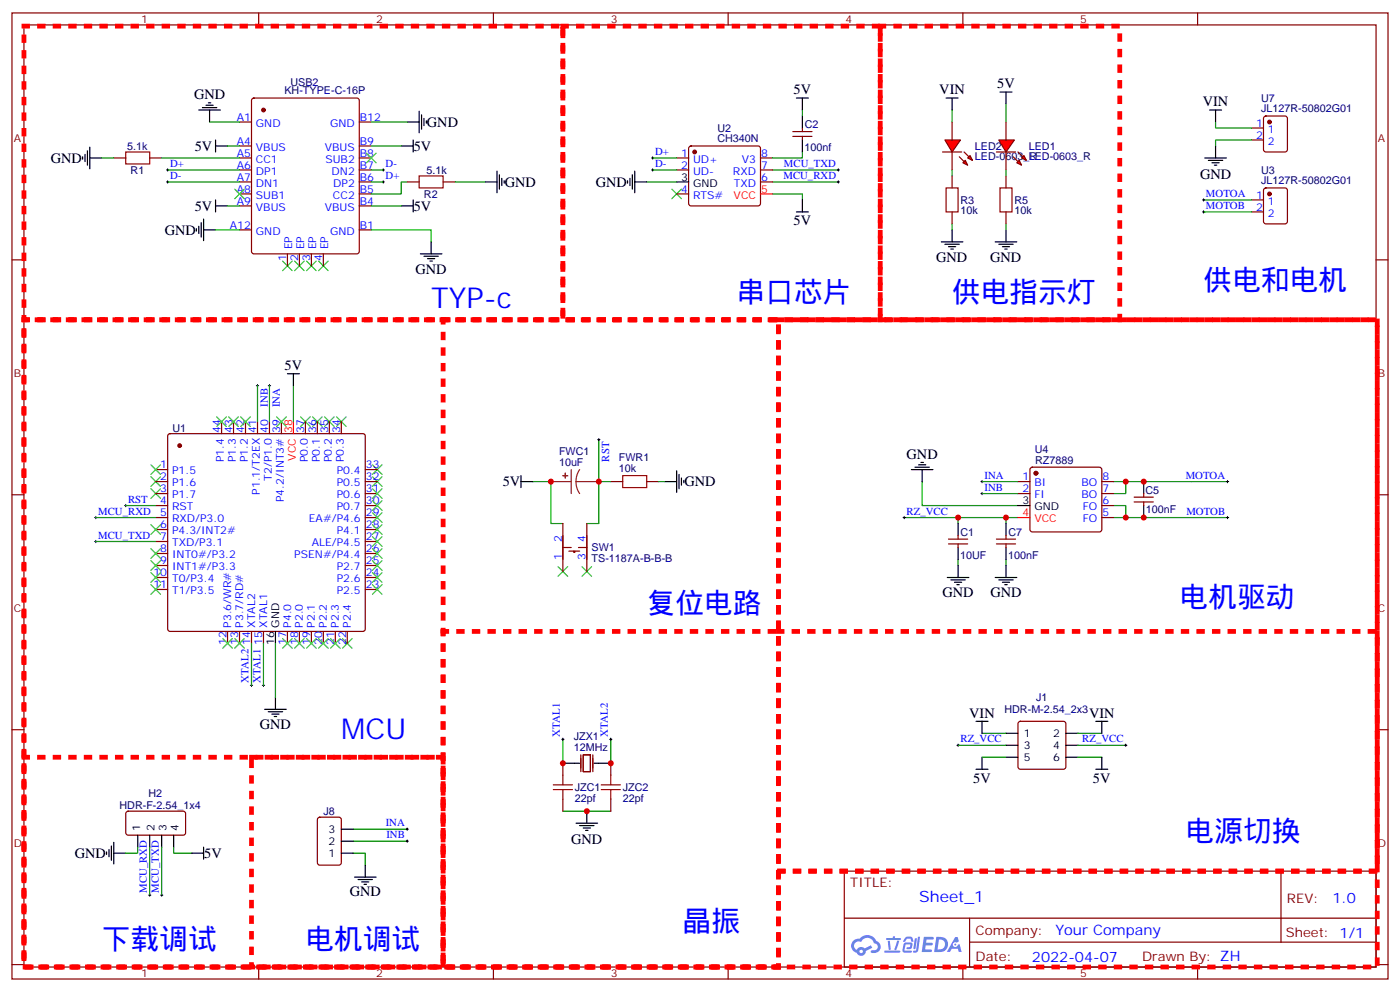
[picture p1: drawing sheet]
<svg xmlns="http://www.w3.org/2000/svg" width="412mm" height="292mm" viewBox="0 0 412 292" stroke-linecap="round" stroke-linejoin="round" font-family="sans-serif">
<g fill="none" stroke="#870000" stroke-width=".35">
<path d="M3.5 3.8h405.4v284.3h-405.4zM7.1 7.3h398.2v277.3h-398.2zM76.2 3.8v3.5M145.3 3.8v3.5M214.5 3.8v3.5M283.6 3.8v3.5M352.8 3.8v3.5M3.5 76.5h3.6M405.3 76.5h3.6M3.5 145.6h3.6M405.3 145.6h3.6M3.5 214.8h3.6"/>
<path d="M405.3 214.8h3.6M248.7 256.4h156.6v28.2h-156.6zM377.3 256.4v20.9M248.7 270.2h156.5M285.6 277.3h119.6M285.6 270.2v14.2M3.5 283.9h3.6M76.2 284.6v3.5M145.3 284.6v3.5M214.5 284.6v3.5M283.6 284.6v3.5M352.8 284.6v3.5"/>
<path d="M405.3 283.9h3.6"/>
</g>
<g fill="#5487ff">
<path d="M272.1 275.7h2.6l.3 .2-.1 .6h-2l-.1 1h1.6l.4 .4-.4 .4h-1.7l-.2 1.1 1.8 .1 .3 .3-.2 .4h-2.9z"/>
<path d="M281.4 275.8h.7l.4 1.3-.7 .3a.74 .74 0 0 0-1.1 .3 .74 .74 0 0 0 .5 1.1 .74 .74 0 0 0 .9-.7l.5-.3 .7 2.4h-.9l-.2-1h-1.9l-.5 1h-.9z"/>
<path d="M269.5 276.2h.6l-.4 2.9a.31 .31 0 0 1-.3 .3 .31 .31 0 0 1-.3-.3z"/>
<path d="M270.4 275.7h.6l-.5 4a.89 .89 0 0 1-.7 .7 .89 .89 0 0 1-.9-.3l1-.5z"/>
<path d="M266.8 275.9l.6-.2 1.2 .1 .5 1.3-.6 .1-.4-.9-1 .1a.95 .95 0 0 1-1 .8l-.1-.2z"/>
<path d="M266.4 277.6l1.8-.2a1.04 1.04 0 0 1 .6 1.1 1.04 1.04 0 0 1-.8 .9h-.7a.29 .29 0 0 1-.3-.4 .29 .29 0 0 1 .3-.2h.7l.2-.8h-1.4l-.4 1.8h1.9a.29 .29 0 0 1 .3 .3 .29 .29 0 0 1-.3 .3h-2l-.4-.3 .2-2.1z"/>
<path d="M260.5 279.8h4.4a.3 .3 0 0 1 .3 .3 .3 .3 0 0 1-.3 .3h-4.3z"/>
<path d="M264.3 276.9h.6l-.5 1.6a1.02 1.02 0 0 1-.7 1.2l-.2-.3z"/>
<path d="M261.5 276.9h.6l.3 2.4-.3 .3-.3-.2z"/>
<path d="M261.1 276.1h1.9l.2-.5h.5l-.1 .5h1.5a.29 .29 0 0 1 .3 .3 .29 .29 0 0 1-.3 .3h-3.9z"/>
<path d="M275.8 275.7l-.6 4.5h1.4a2.27 2.27 0 0 0 2.7-2.3 2.27 2.27 0 0 0-2.7-2.2zM276.6 276.5a1.5 1.5 0 0 1 1.8 1.6 1.5 1.5 0 0 1-1.9 1.3h-.3z"/>
<path d="M251.4 276.9a2.09 2.09 0 0 0 1 3.5 1.37 1.37 0 0 0 1.5 .9 1.37 1.37 0 0 0 1.1-1.4l2-1-.5-.7-1.8 1a1.4 1.4 0 0 0-2.3 .4 1.32 1.32 0 0 1-.6-1.9 1.32 1.32 0 0 1 1.9-.4 2.02 2.02 0 0 1 2-1.3 2.02 2.02 0 0 1 1.8 1.6 1.09 1.09 0 0 1 1.1 1.4 1.09 1.09 0 0 1-1.6 .7 .41 .41 0 0 0-.5 .3 .41 .41 0 0 0 .4 .5 1.89 1.89 0 0 0 2.4-1.2 1.89 1.89 0 0 0-1.2-2.4 2.98 2.98 0 0 0-5-.6l-1 .1zM253.2 280a.52 .52 0 0 1 1 0 .52 .52 0 0 1-1 0z"/>
<circle cx="281.4" cy="278" r=".28"/>
</g>
<g fill="none" stroke="#3c3" stroke-width=".35">
<path d="M69.1 55.7l2.9 2.8M72 55.7l-2.9 2.8M107.9 45.1l2.9 2.8M110.8 45.1l-2.9 2.8M197.9 55.7l2.8 2.8M200.7 55.7l-2.8 2.8M83.3 76.8l2.8 2.9M86.1 76.8l-2.8 2.9M86.8 76.8l2.8 2.9M89.6 76.8l-2.8 2.9M90.3 76.8l2.8 2.9M93.1 76.8l-2.8 2.9"/>
<path d="M93.8 76.8l2.9 2.9M96.7 76.8l-2.9 2.9M44.4 136.8l2.9 2.8M47.3 136.8l-2.9 2.8M63.9 122.7l2.8 2.8M66.7 122.7l-2.8 2.8M67.4 122.7l2.8 2.8M70.2 122.7l-2.8 2.8M70.9 122.7l2.8 2.8M73.7 122.7l-2.8 2.8M81.5 122.7l2.8 2.8M84.3 122.7l-2.8 2.8"/>
<path d="M88.5 122.7l2.9 2.8M91.4 122.7l-2.9 2.8M92.1 122.7l2.8 2.8M94.9 122.7l-2.8 2.8M95.6 122.7l2.8 2.8M98.4 122.7l-2.8 2.8M99.1 122.7l2.9 2.8M102 122.7l-2.9 2.8M109.7 136.8l2.8 2.8M112.5 136.8l-2.8 2.8M44.4 143.9l2.9 2.8M44.4 140.3l2.9 2.9"/>
<path d="M44.4 154.4l2.9 2.9M47.3 143.9l-2.9 2.8M47.3 140.3l-2.9 2.9M47.3 154.4l-2.9 2.9M109.7 140.3l2.8 2.9M109.7 143.9l2.8 2.8M109.7 158l2.8 2.8M109.7 154.4l2.8 2.9M109.7 150.9l2.8 2.8M109.7 147.4l2.8 2.8M112.5 140.3l-2.8 2.9M112.5 143.9l-2.8 2.8"/>
<path d="M112.5 147.4l-2.8 2.8M112.5 158l-2.8 2.8M112.5 154.4l-2.8 2.9M112.5 150.9l-2.8 2.8M44.4 165l2.9 2.9M44.4 168.6l2.9 2.8M44.4 172.1l2.9 2.8M44.4 161.5l2.9 2.8M47.3 165l-2.9 2.9M47.3 168.6l-2.9 2.8M47.3 172.1l-2.9 2.8M47.3 161.5l-2.9 2.8"/>
<path d="M109.7 172.1l2.8 2.8M109.7 168.6l2.8 2.8M109.7 165l2.8 2.9M109.7 161.5l2.8 2.8M112.5 161.5l-2.8 2.8M112.5 172.1l-2.8 2.8M112.5 168.6l-2.8 2.8M112.5 165l-2.8 2.9M164.4 166.8l2.8 2.8M167.2 166.8l-2.8 2.8M171.4 166.8l2.9 2.8M174.3 166.8l-2.9 2.8"/>
<path d="M65.6 188l2.8 2.8M68.4 188l-2.8 2.8M69.1 188l2.9 2.8M72 188l-2.9 2.8M83.3 188l2.8 2.8M86.1 188l-2.8 2.8M86.8 188l2.8 2.8M89.6 188l-2.8 2.8M90.3 188l2.8 2.8M93.1 188l-2.8 2.8M93.8 188l2.9 2.8M96.7 188l-2.9 2.8"/>
<path d="M97.4 188l2.8 2.8M100.2 188l-2.8 2.8M100.9 188l2.8 2.8M103.7 188l-2.8 2.8"/>
</g>
<g fill="none" stroke="#870000" stroke-width=".35">
<path d="M70.6 35.9h3.5M74.3 29.1l.5-.2h30.3l.5 .2 .2 .5v44.4l-.2 .5-.5 .2h-30.3l-.5-.2-.2-.5v-44.4zM105.8 35.9h3.6M233.5 38.7h5.7M236.4 37.7v1M368.7 37.7h3.5M372.4 34.4l.5-.3h5.6l.7 .5v9.4l-.4 .7h-5.9l-.7-.4v-9.4zM33.5 46.5h3.5M44.1 46.5h3.5M70.6 57.1h3.5M70.6 53.6h3.5M70.6 50h3.5"/>
<path d="M70.6 46.5h3.5M70.6 43h3.5M105.8 57.1h3.6M105.8 53.6h3.6M105.8 50h3.6M105.8 46.5h3.6M105.8 43h3.6M119.9 53.6h3.6M130.5 53.6h3.6M199.3 57.1h3.5M199.3 50h3.5M199.3 46.5h3.5"/>
<path d="M203.1 43.2l.5-.2h19.7l.5 .2 .2 .5v16.2l-.2 .5-.5 .2h-19.7l-.5-.2-.3-.5v-16.2zM224 53.6h3.5M224 50h3.5M224 46.5h3.5M233.5 40.1h5.7M236.4 40.1v1.1M280.5 51.8v3.5M368.7 41.2h3.5M368.7 58.8h3.5M372.4 55.5l.5-.2h5.6l.7 .4v9.5l-.4 .6-5.9 .1-.7-.5v-9.4zM70.6 67.7h3.5M70.6 60.6h3.5"/>
<path d="M84.7 74.7v3.5M88.2 74.7v3.5M91.7 74.7v3.5M95.2 74.7v3.5M105.8 67.7h3.6M105.8 60.6h3.6M280.5 62.4v3.5M368.7 62.4h3.5M45.9 138.2h3.5M49.6 127.8l.5-.2h56.8l.5 .2 .2 .5v56.8l-.2 .5-.5 .2h-56.8l-.5-.2-.2-.5v-56.8zM65.3 124.1v3.5M68.8 124.1v3.5"/>
<path d="M72.3 124.1v3.5M75.8 124.1v3.5M79.4 124.1v3.5M82.9 124.1v3.5M90 124.1v3.5M93.5 124.1v3.5M97 124.1v3.5M100.5 124.1v3.5M107.6 138.2h3.5M303.6 137.7l.5-.2h19.7l.5 .2 .3 .5v17.7l-.3 .5-.5 .2h-19.7l-.5-.3-.2-.4v-17.7zM45.9 141.7h3.5M45.9 145.3h3.5"/>
<path d="M45.9 148.8h3.5M45.9 152.3h3.5M45.9 155.9h3.5M45.9 159.4h3.5M107.6 141.7h3.5M107.6 145.3h3.5M107.6 148.8h3.5M107.6 152.3h3.5M107.6 155.9h3.5M107.6 159.4h3.5M165.8 154.1v14.1M172.9 154.1v14.1"/>
<path d="M179.9 141.7h3.5M190.5 141.7h3.5M279.4 158.7h5.6M282.2 157.6v1.1M293.5 158.7h5.7M296.3 157.6v1.1M299.9 141.7h3.5M299.9 145.3h3.5M324.6 141.7h3.5M324.6 145.3h3.5M324.6 148.8h3.5M324.6 152.3h3.5"/>
<path d="M334.1 147.7h5.6M334.1 146.3h5.6M336.9 145.3v1M336.9 147.7v1.1M45.9 162.9h3.5M45.9 166.4h3.5M45.9 170h3.5M45.9 173.5h3.5M107.6 162.9h3.5M107.6 166.4h3.5M107.6 170h3.5M107.6 173.5h3.5"/>
<path d="M165.8 161.1h2.5M167.6 162.2h3.1M169 162.2v.4h.3v-.4M170.4 161.1h2.5M279.4 160.1h5.6M282.2 160.1v1M293.5 160.1h5.7M296.3 160.1v1M67 185.8v3.6M70.6 185.8v3.6M74.1 185.8v3.6M77.6 185.8v3.6"/>
<path d="M84.7 185.8v3.6M88.2 185.8v3.6M91.7 185.8v3.6M95.2 185.8v3.6M98.8 185.8v3.6M102.3 185.8v3.6M300.1 212.5l.5-.2h12.7l.5 .2 .2 .5v12.7l-.3 .5-.4 .2h-12.7l-.5-.2-.2-.5v-12.7zM37.3 239l.4-.2h16.5l.5 .7-.1 5.9-.6 .4-16.5-.1-.5-.6v-5.6zM165.8 224.6v3.6M165.8 235.2v3.6M171.1 222.2v4.9M171.8 222.2h2.1v4.9h-2.1z"/>
<path d="M174.6 222.2v4.9M179.9 224.6v3.6M179.9 235.2v3.6M93.7 240.7l.5-.2h5.6l.7 .5v12.9l-.4 .7h-5.9l-.7-.4v-13z"/>
</g>
<g fill="#870000" stroke="#870000" stroke-width=".35">
<circle cx="52.9" cy="131.2" r=".53"/>
<circle cx="77.6" cy="32.4" r=".53"/>
<circle cx="204.6" cy="44.7" r=".53"/>
<circle cx="373.9" cy="35.9" r=".53"/>
<circle cx="373.9" cy="57.1" r=".53"/>
<circle cx="305.2" cy="139.3" r=".53"/>
</g>
<g fill="none" stroke="#000" stroke-width=".35">
<path d="M58.6 32.4h6.3M59.6 31.7h4.3M60.7 31h2.1M61.4 30.3h.7M61.7 32.4v3.5M119.9 35.9h3.6M123.5 32.7v6.4M124.2 33.8v4.2M124.9 34.9v2.1M125.6 35.6v.7M234.6 28.9h3.5M236.4 28.9v3.5"/>
<path d="M236.4 34.1v3.6M356.3 32.4h3.5M358.1 32.4v3.5M24.3 46.1v.7M25 45.4v2.2M25.8 44.4v4.2M26.5 46.5h3.5M26.5 43.3v6.4M63.5 41.2v3.5M63.5 58.8v3.6M63.5 43h3.5M118.2 43h3.5"/>
<path d="M121.7 41.2v3.5M121.7 58.8v3.6M142.9 53.6h3.5M146.4 50.4v6.3M147.1 51.4v4.3M147.8 52.5v2.1M148.5 53.2v.7M184.9 53.2v.7M185.6 52.5v2.1M186.3 51.4v4.3M187 53.6h3.5M187 50.4v6.3"/>
<path d="M199.3 53.6h3.5M236.4 41.2v3.5M236.4 58.8v3.6M354.9 46.5h6.3M356 47.2h4.2M357 47.9h2.1M357.7 48.6h.7M358.1 43v3.5M57.9 67.3v.7M58.6 66.6v2.1M59.3 65.5v4.3M60 67.7h3.5"/>
<path d="M60 64.5v6.3M63.5 60.6h3.5M118.2 60.6h3.5M123.8 74.7h6.4M124.9 75.4h4.2M125.9 76.1h2.2M126.6 76.8h.8M127 71.2v3.5M234.6 62.4h3.5M277.3 71.2h6.3M278.3 71.9h4.3M279.4 72.6h2.1"/>
<path d="M280.1 73.3h.7M280.5 67.7v3.5M84.7 110h3.5M86.4 110v3.5M153.5 140v3.5M199.3 138.6v6.3M200 139.6v4.3M268.5 138.2h6.3M269.5 137.5h4.3M270.6 136.8h2.1M271.3 136.1h.7M271.6 138.2v3.5"/>
<path d="M153.5 141.7h3.5M195.8 141.7h3.5M200.7 140.7v2.1M201.4 141.4v.7M282.2 154.1v3.5M296.3 154.1v3.5M299.9 148.8h3.5M336.9 141.7v3.6M336.9 148.8v3.5M279 170h6.4M280.1 170.7h4.2M281.2 171.4h2.1"/>
<path d="M281.9 172.1h.7M282.2 161.1v3.6M282.2 166.4v3.6M293.2 170h6.3M294.2 170.7h4.2M295.3 171.4h2.1M296 172.1h.7M296.3 161.1v3.6M296.3 166.4v3.6M81.1 185.8v3.6M78 208.8h6.3M79 209.5h4.3"/>
<path d="M80.1 210.2h2.1M80.8 210.9h.7M81.1 205.2v3.6M296.3 215.8h3.6M296.3 219.4h3.6M314 215.8h3.5M314 219.4h3.5M322.8 212.3h3.5M324.6 212.3v3.5M165.8 224.6h4.9M172.9 238.8v3.5M175 224.6h4.9"/>
<path d="M287.5 226.4h3.5M289.3 222.9v3.5M296.3 222.9h3.6M314 222.9h3.5M322.8 226.4h3.5M324.6 222.9v3.5M31.4 250.8v.7M32.1 250v2.2M32.8 249v4.2M33.5 251.1h3.5M33.5 247.9v6.4M40.6 245.8v3.5"/>
<path d="M44.1 245.8v3.5M47.6 245.8v3.5M51.2 245.8v3.5M56.4 251.1h3.6M60 249.3v3.6M100.5 251.1h3.6M100.5 244.1h3.6M100.5 247.6h3.6M104.4 258.2h6.4M105.5 258.9h4.2M106.5 259.6h2.2M107.6 254.6v3.6"/>
<path d="M169.7 242.3h6.3M170.7 243h4.3M171.8 243.7h2.1M172.5 244.4h.7M107.2 260.3h.7"/>
</g>
<path d="M224 57.1h3.5M86.4 124.1v3.5M299.9 152.3h3.5" fill="none" stroke="#f00" stroke-width=".35"/>
<g fill="none" stroke="#000" stroke-width=".29">
<path d="M49 50h.7M49 53.6h.7M49.4 49.7v.7M49.4 53.2v.7M112.5 50h.7M112.5 53.6h.7M112.9 49.7v.7M112.9 53.2v.7M191.9 50h.7M191.9 46.5h.7M192.3 46.1v.7M192.3 49.7v.7"/>
<path d="M246.6 50h.7M246.6 53.6h.7M246.9 49.7v.7M246.9 53.2v.7M354.2 58.8h.7M354.5 58.5v.7M354.2 62.4h.7M354.5 62v.7M75.5 113.5h.7M75.8 113.2v.7M79 113.5h.7M79.4 113.2v.7"/>
<path d="M176 129.4h.7M176.4 129v.8M27.9 152.3h.7M27.9 159.4h.7M28.2 152v.7M28.2 159v.7M36.7 148.8h.7M37 148.4v.8M266 152.3h.7M266.3 152v.7M288.9 141.7h.7M288.9 145.3h.7"/>
<path d="M289.3 141.4v.7M289.3 144.9v.7M361.2 152.3h.7M361.2 141.7h.7M361.6 141.4v.7M361.6 152v.7M73.7 201.7h.7M74.1 201.4v.7M77.3 201.7h.7M77.6 201.4v.7M165.5 217.6h.7M165.8 217.2v.7"/>
<path d="M179.6 217.6h.7M179.9 217.2v.7M281.9 219.4h.7M282.2 219v.7M331.3 219.4h.7M331.6 219v.7M119.6 244.1h.7M119.6 247.6h.7M119.9 243.7v.7M119.9 247.2v.7M43.7 263.5h.7M44.1 263.1v.7"/>
<path d="M47.3 263.5h.7M47.6 263.1v.7"/>
</g>
<g fill="none" stroke="#008700" stroke-width=".35">
<path d="M61.7 35.9h8.9M109.4 35.9h10.5M236.4 32.4v1.7M280.5 32.4v3.5M358.1 35.9v1.8h10.6M30 46.5h3.5M47.6 46.5h23M49.4 50h21.2M49.4 53.6h21.2M67 43h3.6M109.4 43h8.8M109.4 50h3.5"/>
<path d="M109.4 53.6h3.5M119.9 53.6h-1.7v3.5h-8.8M134.1 53.6h8.8M190.5 53.6h8.8M192.3 46.5h7M192.3 50h7M227.5 57.1h8.9v1.7M227.5 50h19.4M227.5 53.6h19.4M236.4 44.7v1.8h-8.9M280.5 50v1.8M354.5 58.8h14.2"/>
<path d="M368.7 41.2h-10.6v1.8M63.5 67.7h7.1M67 60.6h3.6M109.4 67.7h17.6v3.5M109.4 60.6h8.8M280.5 65.9v1.8M354.5 62.4h14.2M75.8 113.5v10.6M79.4 113.5v10.6M86.4 113.5v10.6M176.4 129.4v24.7h-3.5M28.2 152.3h17.7"/>
<path d="M28.2 159.4h17.7M37 148.8h8.9M157 141.7h5.3v12.4h3.5M176.4 141.7h3.5M194 141.7h1.8M266.3 152.3h33.6M271.6 141.7v7.1h28.3M282.2 152.3v1.8M289.3 141.7h10.6M289.3 145.3h10.6M296.3 152.3v1.8M328.1 148.8h3.5v3.5"/>
<path d="M328.1 152.3h33.5M328.1 141.7h33.5M331.6 141.7v3.6h-3.5M282.2 164.7v1.7M296.3 164.7v1.7M74.1 189.4v12.3M77.6 189.4v12.3M81.1 189.4v15.8M165.8 217.6v7M179.9 217.6v7M282.2 219.4h14.1M289.3 215.8h7"/>
<path d="M317.5 215.8h7.1M317.5 219.4h14.1M165.8 238.8h14.1M289.3 222.9h7M317.5 222.9h7.1M40.6 249.3v1.8h-3.6M44.1 249.3v14.2M47.6 249.3v14.2M51.2 249.3v1.8h5.2M104.1 251.1h3.5v3.5M104.1 247.6h15.8M104.1 244.1h15.8"/>
</g>
<path d="M37 44.7h7.1v3.6h-7.1zM123.5 51.8h7v3.5h-7zM278.7 55.3h3.5v7.1h-3.5zM183.4 140h7.1v3.5h-7.1zM163 232.4h5.6M163 231h5.6M165.8 228.2v2.8M165.8 232.4v2.8M177.1 232.4h5.6M177.1 231h5.6M179.9 228.2v2.8M179.9 232.4v2.8" fill="none" stroke="#a10000" stroke-width=".35"/>
<path d="M168.3 138.2v7.1M170.7 138.2l-.8 1.7-.2 1.8M162.3 141.7h6M169.7 141.7l.2 1.9 .8 1.7M169.7 141.7h6.7" fill="none" stroke="#8c2424" stroke-width=".35"/>
<g fill="#8c2424" stroke="#8c2424" stroke-width=".35">
<path d="M166.5 139.3v1.4z"/>
<path d="M165.8 140h1.4z"/>
</g>
<g fill="#f00" stroke="#870000" stroke-width=".35">
<path d="M278.3 41.2h4.6l-2.4 3.5z"/>
<path d="M277.6 44.7h5.7z"/>
</g>
<g fill="#870000" stroke="#870000" stroke-width=".35">
<path d="M284 44.7l1.4 1.4z"/>
<path d="M282.6 46.1l1.4 1.5z"/>
</g>
<g fill="#f00" stroke="#870000" stroke-width=".35">
<path d="M285 46.5l.8-.7 .7 1.4z"/>
<path d="M283.6 47.9l.7-.7 .7 1.4z"/>
</g>
<path d="M280.5 35.9v5.3M280.5 44.7v5.3" fill="none" stroke="#870000" stroke-width=".35"/>
<g fill="#f00" stroke="#870000" stroke-width=".35">
<path d="M294.2 41.2h4.6l-2.5 3.5z"/>
<path d="M293.5 44.7h5.7z"/>
</g>
<g fill="#870000" stroke="#870000" stroke-width=".35">
<path d="M299.9 44.7l1.4 1.4z"/>
<path d="M298.4 46.1l1.5 1.5z"/>
</g>
<g fill="#f00" stroke="#870000" stroke-width=".35">
<path d="M300.9 46.5l.7-.7 .7 1.4z"/>
<path d="M299.5 47.9l.7-.7 .7 1.4z"/>
</g>
<path d="M296.3 35.9v5.3M296.3 44.7v5.3M296.3 51.8v3.5M296.3 62.4v3.5" fill="none" stroke="#870000" stroke-width=".35"/>
<path d="M296.3 30.6v5.3M296.3 50v1.8M296.3 65.9v1.8" fill="none" stroke="#008700" stroke-width=".35"/>
<path d="M294.6 55.3h3.5v7.1h-3.5z" fill="none" stroke="#a10000" stroke-width=".35"/>
<path d="M278.7 28.9h3.5M280.5 28.9v3.5M294.6 27.1h3.5M296.3 27.1v3.5M293.2 71.2h6.3M294.2 71.9h4.2M295.3 72.6h2.1M296 73.3h.7M296.3 67.7v3.5M287.5 212.3h3.5M289.3 212.3v3.5" fill="none" stroke="#000" stroke-width=".35"/>
<path d="M7.1 7.7h158.7v86.4h-158.7zM165.8 7.7h93.5v86.4h-93.5zM259.3 7.7h70.5v86.4h-70.5zM7.1 94.1h398.6v190.5h-398.6zM7.1 94.1h222.2v190.5h-222.2zM130.5 94.1h98.8v190.5h-98.8zM229.3 94.1h176.4v162.3h-176.4zM130.5 185.8h98.8v98.8h-98.8zM229.3 185.8h176.4v70.6h-176.4zM7.1 222.9h123.4v61.7h-123.4zM74.1 222.9h56.4v61.7h-56.4z" fill="none" stroke="#f00" stroke-width="1.4" stroke-dasharray="1.1 3.5"/>
<g fill="#c00">
<circle cx="165.8" cy="224.6" r=".88"/>
<circle cx="179.9" cy="224.6" r=".88"/>
<circle cx="172.9" cy="238.8" r=".88"/>
<circle cx="282.2" cy="152.3" r=".88"/>
<circle cx="296.3" cy="152.3" r=".88"/>
<circle cx="331.6" cy="152.3" r=".88"/>
<circle cx="331.6" cy="141.7" r=".88"/>
<circle cx="336.9" cy="141.7" r=".88"/>
<circle cx="336.9" cy="152.3" r=".88"/>
<circle cx="176.4" cy="141.7" r=".88"/>
<circle cx="162.3" cy="141.7" r=".88"/>
</g>
<g font-size="8.5" fill="#00f">
<text x="217" y="88.8">串口芯片</text>
<text x="280.5" y="88.8">供电指示灯</text>
<text x="354.5" y="85.3">供电和电机</text>
<text x="127" y="90.6">TYP-c</text>
<text x="347.5" y="178.8">电机驱动</text>
<text x="190.5" y="180.6">复位电路</text>
<text x="100.5" y="217.6">MCU</text>
<text x="349.2" y="247.6">电源切换</text>
<text x="201.1" y="274">晶振</text>
<text x="30" y="279.3">下载调试</text>
<text x="90" y="279.3">电机调试</text>
</g>
<text font-size="4.6" fill="#00f" x="270.8" y="265.4">Sheet_1</text>
<g font-size="4.2">
<text x="57.1" y="29.2">GND</text>
<text x="233.8" y="27.8">5V</text>
<text x="276.7" y="27.8">VIN</text>
<text x="293.7" y="26">5V</text>
<text x="354.3" y="31.3">VIN</text>
<text x="125.8" y="37.3">GND</text>
<text x="15" y="47.9">GND</text>
<text x="57.4" y="44.4">5V</text>
<text x="121.9" y="44.4">5V</text>
<text x="353.5" y="52.6">GND</text>
<text x="148.7" y="55">GND</text>
<text x="175.5" y="55">GND</text>
<text x="57.4" y="62">5V</text>
<text x="121.9" y="62">5V</text>
<text x="48.5" y="69.1">GND</text>
<text x="233.8" y="66.3">5V</text>
<text x="275.8" y="77.2">GND</text>
<text x="291.6" y="77.2">GND</text>
<text x="122.4" y="80.8">GND</text>
<text x="83.8" y="108.9">5V</text>
<text x="267.1" y="135">GND</text>
<text x="148.1" y="143.2">5V</text>
<text x="201.6" y="143.2">GND</text>
<text x="277.6" y="175.6">GND</text>
<text x="291.7" y="175.6">GND</text>
<text x="76.6" y="214.4">GND</text>
<text x="285.5" y="211.2">VIN</text>
<text x="320.8" y="211.2">VIN</text>
<text x="286.7" y="230.4">5V</text>
<text x="322" y="230.4">5V</text>
<text x="168.2" y="248.5">GND</text>
<text x="22" y="252.5">GND</text>
<text x="60.1" y="252.5">5V</text>
<text x="103" y="263.8">GND</text>
</g>
<g font-size="4.2" fill="#00f">
<text x="392.5" y="265.7">1.0</text>
<text x="310.9" y="275.2">Your Company</text>
<text x="304" y="283">2022-04-07</text>
</g>
<g font-size="3.9" fill="#800">
<text x="250.5" y="261">TITLE:</text>
<text x="379.1" y="265.7">REV:</text>
<text x="287.4" y="275.2">Company:</text>
<text x="378.7" y="275.8">Sheet: 1/1</text>
<text x="287.4" y="282.9">Date:</text>
<text x="336.4" y="282.9">Drawn By: ZH</text>
</g>
<g font-size="3.2" fill="#800">
<text x="41.6" y="6.8">1</text>
<text x="110.8" y="6.8">2</text>
<text x="179.9" y="6.8">3</text>
<text x="249.1" y="6.8">4</text>
<text x="318.2" y="6.8">5</text>
<text x="4.1" y="41.9">A</text>
<text x="405.9" y="41.9">A</text>
<text x="4.1" y="111.1">B</text>
<text x="405.9" y="111.1">B</text>
<text x="4.1" y="180.2">C</text>
<text x="405.9" y="180.2">C</text>
<text x="4.1" y="249.3">D</text>
<text x="405.9" y="249.3">D</text>
<text x="41.6" y="287.6">1</text>
<text x="110.8" y="287.6">2</text>
<text x="179.9" y="287.6">3</text>
<text x="249.1" y="287.6">4</text>
<text x="318.2" y="287.6">5</text>
</g>
<g font-size="3.2" fill="#000080">
<text x="83.8" y="27.8">KH-TYPE-C-16P</text>
<text x="85.5" y="25.3">USB2</text>
<text x="371.5" y="33">JL127R-50802G01</text>
<text x="371.5" y="30">U7</text>
<text x="211.3" y="41.9">CH340N</text>
<text x="211.3" y="38.7">U2</text>
<text x="237.1" y="37.8">C2</text>
<text x="37.5" y="44.1">5.1k</text>
<text x="237" y="44.5">100nf</text>
<text x="287.2" y="47.1">LED-0603_R</text>
<text x="287.2" y="44.1">LED2</text>
<text x="303" y="47.1">LED-0603_R</text>
<text x="303" y="44.1">LED1</text>
<text x="38.5" y="51.2">R1</text>
<text x="125.6" y="51.2">5.1k</text>
<text x="371.5" y="51.2">U3</text>
<text x="124.9" y="58.2">R2</text>
<text x="371.5" y="54.1">JL127R-50802G01</text>
<text x="282.9" y="63">10k</text>
<text x="282.9" y="60">R3</text>
<text x="298.8" y="63">10k</text>
<text x="298.8" y="60">R5</text>
<text x="50.8" y="127">U1</text>
<text x="164.7" y="137.2">10uF</text>
<text x="164.7" y="134">FWC1</text>
<text x="182.3" y="135.7">FWR1</text>
<text x="304.8" y="133.3">U4</text>
<text x="304.9" y="136.5">RZ7889</text>
<text x="182.3" y="138.9">10k</text>
<text x="337.4" y="145.4">C5</text>
<text x="337.5" y="151">100nF</text>
<text x="282.9" y="157.7">C1</text>
<text x="297.1" y="157.7">C7</text>
<text x="174.3" y="165.5">TS-1187A-B-B-B</text>
<text x="174.3" y="162.3">SW1</text>
<text x="282.9" y="164.4">10UF</text>
<text x="297" y="164.4">100nF</text>
<text x="295.9" y="209.9">HDR-M-2.54_2x3</text>
<text x="305.2" y="206.4">J1</text>
<text x="169" y="221.1">12MHz</text>
<text x="169" y="217.9">JZX1</text>
<text x="169.3" y="232.8">JZC1</text>
<text x="183.4" y="232.8">JZC2</text>
<text x="35.2" y="238.1">HDR-F-2.54_1x4</text>
<text x="43.8" y="234.5">H2</text>
<text x="95.3" y="239.9">J8</text>
<text x="169.3" y="235.9">22pf</text>
<text x="183.4" y="235.9">22pf</text>
</g>
<g font-size="3.2" fill="#00f">
<text x="69.7" y="35.6">A1</text>
<text x="106" y="35.6">B12</text>
<text x="75.4" y="37.3">GND</text>
<text x="97.2" y="37.3">GND</text>
<text x="370" y="37.3">1</text>
<text x="370" y="40.9">2</text>
<text x="373.5" y="39.1">1</text>
<text x="69.7" y="46.1">A5</text>
<text x="69.7" y="42.6">A4</text>
<text x="75.4" y="47.9">CC1</text>
<text x="75.4" y="44.4">VBUS</text>
<text x="95.7" y="44.4">VBUS</text>
<text x="95.8" y="47.9">SUB2</text>
<text x="106" y="42.6">B9</text>
<text x="106" y="46.1">B8</text>
<text x="193" y="45.6">D+</text>
<text x="200.7" y="46.1">1</text>
<text x="204.2" y="47.9">UD+</text>
<text x="218.5" y="47.9">V3</text>
<text x="224.2" y="46.1">8</text>
<text x="373.5" y="42.6">2</text>
<text x="50.1" y="52.7">D-</text>
<text x="50.1" y="49.1">D+</text>
<text x="69.7" y="53.2">A7</text>
<text x="69.7" y="49.7">A6</text>
<text x="75.4" y="51.4">DP1</text>
<text x="97.7" y="51.4">DN2</text>
<text x="106" y="49.7">B7</text>
<text x="106" y="53.2">B6</text>
<text x="113.6" y="49.1">D-</text>
<text x="113.6" y="52.7">D+</text>
<text x="193" y="49.1">D-</text>
<text x="200.7" y="49.7">2</text>
<text x="204.2" y="51.4">UD-</text>
<text x="215.9" y="51.4">RXD</text>
<text x="224.2" y="53.2">6</text>
<text x="224.2" y="49.7">7</text>
<text x="230.8" y="52.7">MCU_RXD</text>
<text x="230.9" y="49.1">MCU_TXD</text>
<text x="69.7" y="56.7">A8</text>
<text x="75.4" y="58.5">SUB1</text>
<text x="75.4" y="55">DN1</text>
<text x="98.1" y="58.5">CC2</text>
<text x="98.2" y="55">DP2</text>
<text x="106" y="56.7">B5</text>
<text x="200.7" y="56.7">4</text>
<text x="204.2" y="58.5">RTS#</text>
<text x="216.1" y="55">TXD</text>
<text x="355.2" y="58">MOTOA</text>
<text x="370" y="58.5">1</text>
<text x="69.7" y="60.3">A9</text>
<text x="75.4" y="62">VBUS</text>
<text x="95.7" y="62">VBUS</text>
<text x="106" y="60.3">B4</text>
<text x="355.2" y="61.5">MOTOB</text>
<text x="370" y="62">2</text>
<text x="373.5" y="60.3">1</text>
<text x="373.5" y="63.8">2</text>
<text x="67.7" y="67.3">A12</text>
<text x="75.4" y="69.1">GND</text>
<text x="97.2" y="69.1">GND</text>
<text x="106" y="67.3">B1</text>
<text x="84.3" y="76.9" transform="rotate(-90 84.3 76.9)">1</text>
<text x="86.1" y="73.4" transform="rotate(-90 86.1 73.4)">EP</text>
<text x="87.8" y="76.9" transform="rotate(-90 87.8 76.9)">2</text>
<text x="89.6" y="73.4" transform="rotate(-90 89.6 73.4)">EP</text>
<text x="91.4" y="76.9" transform="rotate(-90 91.4 76.9)">3</text>
<text x="93.1" y="73.4" transform="rotate(-90 93.1 73.4)">EP</text>
<text x="94.9" y="76.9" transform="rotate(-90 94.9 76.9)">4</text>
<text x="96.7" y="73.4" transform="rotate(-90 96.7 73.4)">EP</text>
<text x="78.9" y="119.7" transform="rotate(-90 78.9 119.7)">INB</text>
<text x="82.5" y="119.9" transform="rotate(-90 82.5 119.9)">INA</text>
<text x="64.9" y="127.5" transform="rotate(-90 64.9 127.5)">44</text>
<text x="68.4" y="127.5" transform="rotate(-90 68.4 127.5)">43</text>
<text x="72" y="127.5" transform="rotate(-90 72 127.5)">42</text>
<text x="75.5" y="127.5" transform="rotate(-90 75.5 127.5)">41</text>
<text x="79" y="127.5" transform="rotate(-90 79 127.5)">40</text>
<text x="82.5" y="127.5" transform="rotate(-90 82.5 127.5)">39</text>
<text x="89.6" y="127.5" transform="rotate(-90 89.6 127.5)">37</text>
<text x="93.1" y="127.5" transform="rotate(-90 93.1 127.5)">36</text>
<text x="96.7" y="127.5" transform="rotate(-90 96.7 127.5)">35</text>
<text x="100.2" y="127.5" transform="rotate(-90 100.2 127.5)">34</text>
<text x="47.2" y="137.9">1</text>
<text x="66" y="136" transform="rotate(-90 66 136)">P1.4</text>
<text x="69.5" y="136" transform="rotate(-90 69.5 136)">P1.3</text>
<text x="73" y="136" transform="rotate(-90 73 136)">P1.2</text>
<text x="90.7" y="136" transform="rotate(-90 90.7 136)">P0.0</text>
<text x="94.2" y="136" transform="rotate(-90 94.2 136)">P0.1</text>
<text x="97.7" y="136" transform="rotate(-90 97.7 136)">P0.2</text>
<text x="101.2" y="136" transform="rotate(-90 101.2 136)">P0.3</text>
<text x="107.8" y="137.9">33</text>
<text x="179.5" y="135.9" transform="rotate(-90 179.5 135.9)">RST</text>
<text x="47.2" y="141.4">2</text>
<text x="50.7" y="139.6">P1.5</text>
<text x="50.7" y="143.2">P1.6</text>
<text x="80.1" y="141.5" transform="rotate(-90 80.1 141.5)">T2/P1.0</text>
<text x="99.2" y="143.2">P0.5</text>
<text x="99.2" y="139.6">P0.4</text>
<text x="107.8" y="141.4">32</text>
<text x="290" y="140.9">INA</text>
<text x="301.2" y="141.4">1</text>
<text x="304.7" y="143.2">BI</text>
<text x="318.6" y="143.2">BO</text>
<text x="324.7" y="141.4">8</text>
<text x="349.3" y="140.9">MOTOA</text>
<text x="37.7" y="147.9">RST</text>
<text x="47.2" y="144.9">3</text>
<text x="47.2" y="148.4">4</text>
<text x="50.7" y="146.7">P1.7</text>
<text x="76.6" y="145.6" transform="rotate(-90 76.6 145.6)">P1.1/T2EX</text>
<text x="83.6" y="147.8" transform="rotate(-90 83.6 147.8)">P4.2/INT3#</text>
<text x="99.2" y="146.7">P0.6</text>
<text x="107.8" y="148.4">30</text>
<text x="107.8" y="144.9">31</text>
<text x="290" y="144.4">INB</text>
<text x="301.2" y="144.9">2</text>
<text x="304.7" y="146.7">FI</text>
<text x="318.6" y="146.7">BO</text>
<text x="324.7" y="148.4">6</text>
<text x="324.7" y="144.9">7</text>
<text x="28.9" y="151.4">MCU_RXD</text>
<text x="47.2" y="152">5</text>
<text x="47.2" y="155.5">6</text>
<text x="50.7" y="150.2">RST</text>
<text x="50.7" y="153.7">RXD/P3.0</text>
<text x="91" y="153.7">EA#/P4.6</text>
<text x="99.2" y="150.2">P0.7</text>
<text x="107.8" y="155.5">28</text>
<text x="107.8" y="152">29</text>
<text x="267.1" y="151.4">RZ_VCC</text>
<text x="318.9" y="153.7">FO</text>
<text x="318.9" y="150.2">FO</text>
<text x="324.7" y="152">5</text>
<text x="349.5" y="151.4">MOTOB</text>
<text x="28.9" y="158.5">MCU_TXD</text>
<text x="47.2" y="159">7</text>
<text x="50.7" y="157.3">P4.3/INT2#</text>
<text x="50.7" y="160.8">TXD/P3.1</text>
<text x="91.8" y="160.8">ALE/P4.5</text>
<text x="99.2" y="157.3">P4.1</text>
<text x="107.8" y="159">27</text>
<text x="165.5" y="159.4" transform="rotate(-90 165.5 159.4)">2</text>
<text x="172.5" y="159.4" transform="rotate(-90 172.5 159.4)">4</text>
<text x="47.2" y="162.6">8</text>
<text x="47.2" y="166.1">9</text>
<text x="50.7" y="164.3">INT0#/P3.2</text>
<text x="50.7" y="167.9">INT1#/P3.3</text>
<text x="86.7" y="164.3">PSEN#/P4.4</text>
<text x="99.2" y="167.9">P2.7</text>
<text x="107.8" y="166.1">25</text>
<text x="107.8" y="162.6">26</text>
<text x="165.5" y="164.9" transform="rotate(-90 165.5 164.9)">1</text>
<text x="172.5" y="164.9" transform="rotate(-90 172.5 164.9)">3</text>
<text x="45.2" y="169.6">10</text>
<text x="45.2" y="173.1">11</text>
<text x="50.7" y="171.4">T0/P3.4</text>
<text x="99.2" y="171.4">P2.6</text>
<text x="107.8" y="173.1">23</text>
<text x="107.8" y="169.6">24</text>
<text x="50.7" y="174.9">T1/P3.5</text>
<text x="99.2" y="174.9">P2.5</text>
<text x="68.1" y="184.8" transform="rotate(-90 68.1 184.8)">P3.6/WR#</text>
<text x="71.6" y="184.8" transform="rotate(-90 71.6 184.8)">P3.7/RD#</text>
<text x="75.1" y="184.8" transform="rotate(-90 75.1 184.8)">XTAL2</text>
<text x="78.7" y="184.8" transform="rotate(-90 78.7 184.8)">XTAL1</text>
<text x="85.7" y="184.8" transform="rotate(-90 85.7 184.8)">P4.0</text>
<text x="89.3" y="184.8" transform="rotate(-90 89.3 184.8)">P2.0</text>
<text x="92.8" y="184.8" transform="rotate(-90 92.8 184.8)">P2.1</text>
<text x="96.3" y="184.8" transform="rotate(-90 96.3 184.8)">P2.2</text>
<text x="99.8" y="184.8" transform="rotate(-90 99.8 184.8)">P2.3</text>
<text x="103.4" y="184.8" transform="rotate(-90 103.4 184.8)">P2.4</text>
<text x="66.7" y="189.7" transform="rotate(-90 66.7 189.7)">12</text>
<text x="70.2" y="189.7" transform="rotate(-90 70.2 189.7)">13</text>
<text x="73.7" y="189.7" transform="rotate(-90 73.7 189.7)">14</text>
<text x="77.3" y="189.7" transform="rotate(-90 77.3 189.7)">15</text>
<text x="84.3" y="189.7" transform="rotate(-90 84.3 189.7)">17</text>
<text x="87.8" y="189.7" transform="rotate(-90 87.8 189.7)">18</text>
<text x="91.4" y="189.7" transform="rotate(-90 91.4 189.7)">19</text>
<text x="94.9" y="189.7" transform="rotate(-90 94.9 189.7)">20</text>
<text x="98.4" y="189.7" transform="rotate(-90 98.4 189.7)">21</text>
<text x="102" y="189.7" transform="rotate(-90 102 189.7)">22</text>
<text x="73.2" y="201" transform="rotate(-90 73.2 201)">XTAL2</text>
<text x="76.7" y="201" transform="rotate(-90 76.7 201)">XTAL1</text>
<text x="164.9" y="216.9" transform="rotate(-90 164.9 216.9)">XTAL1</text>
<text x="179" y="216.9" transform="rotate(-90 179 216.9)">XTAL2</text>
<text x="282.9" y="218.5">RZ_VCC</text>
<text x="318.8" y="218.5">RZ_VCC</text>
<text x="113.6" y="243.2">INA</text>
<text x="113.8" y="246.7">INB</text>
<text x="43.2" y="262.7" transform="rotate(-90 43.2 262.7)">MCU_RXD</text>
<text x="46.7" y="262.7" transform="rotate(-90 46.7 262.7)">MCU_TXD</text>
</g>
<g font-size="3.2">
<text x="200.7" y="53.2">3</text>
<text x="204.2" y="55">GND</text>
<text x="301.2" y="148.4">3</text>
<text x="304.7" y="150.2">GND</text>
<text x="82.2" y="184.8" transform="rotate(-90 82.2 184.8)">GND</text>
<text x="80.8" y="189.7" transform="rotate(-90 80.8 189.7)">16</text>
<text x="301.6" y="216.9">1</text>
<text x="301.6" y="220.4">3</text>
<text x="310.2" y="216.9">2</text>
<text x="310.2" y="220.4">4</text>
<text x="301.6" y="223.9">5</text>
<text x="310.2" y="223.9">6</text>
<text x="41.3" y="244.5" transform="rotate(-90 41.3 244.5)">1</text>
<text x="45.5" y="244.5" transform="rotate(-90 45.5 244.5)">2</text>
<text x="49" y="244.5" transform="rotate(-90 49 244.5)">3</text>
<text x="52.6" y="244.5" transform="rotate(-90 52.6 244.5)">4</text>
<text x="96.8" y="245.1">3</text>
<text x="96.8" y="248.6">2</text>
<text x="96.8" y="252.2">1</text>
</g>
<g font-size="3.2" fill="#f00">
<text x="216.1" y="58.5">VCC</text>
<text x="224.2" y="56.7">5</text>
<text x="86.1" y="127.5" transform="rotate(-90 86.1 127.5)">38</text>
<text x="87.1" y="135.5" transform="rotate(-90 87.1 135.5)">VCC</text>
<text x="301.2" y="152">4</text>
<text x="304.7" y="153.7">VCC</text>
</g>
</svg>
